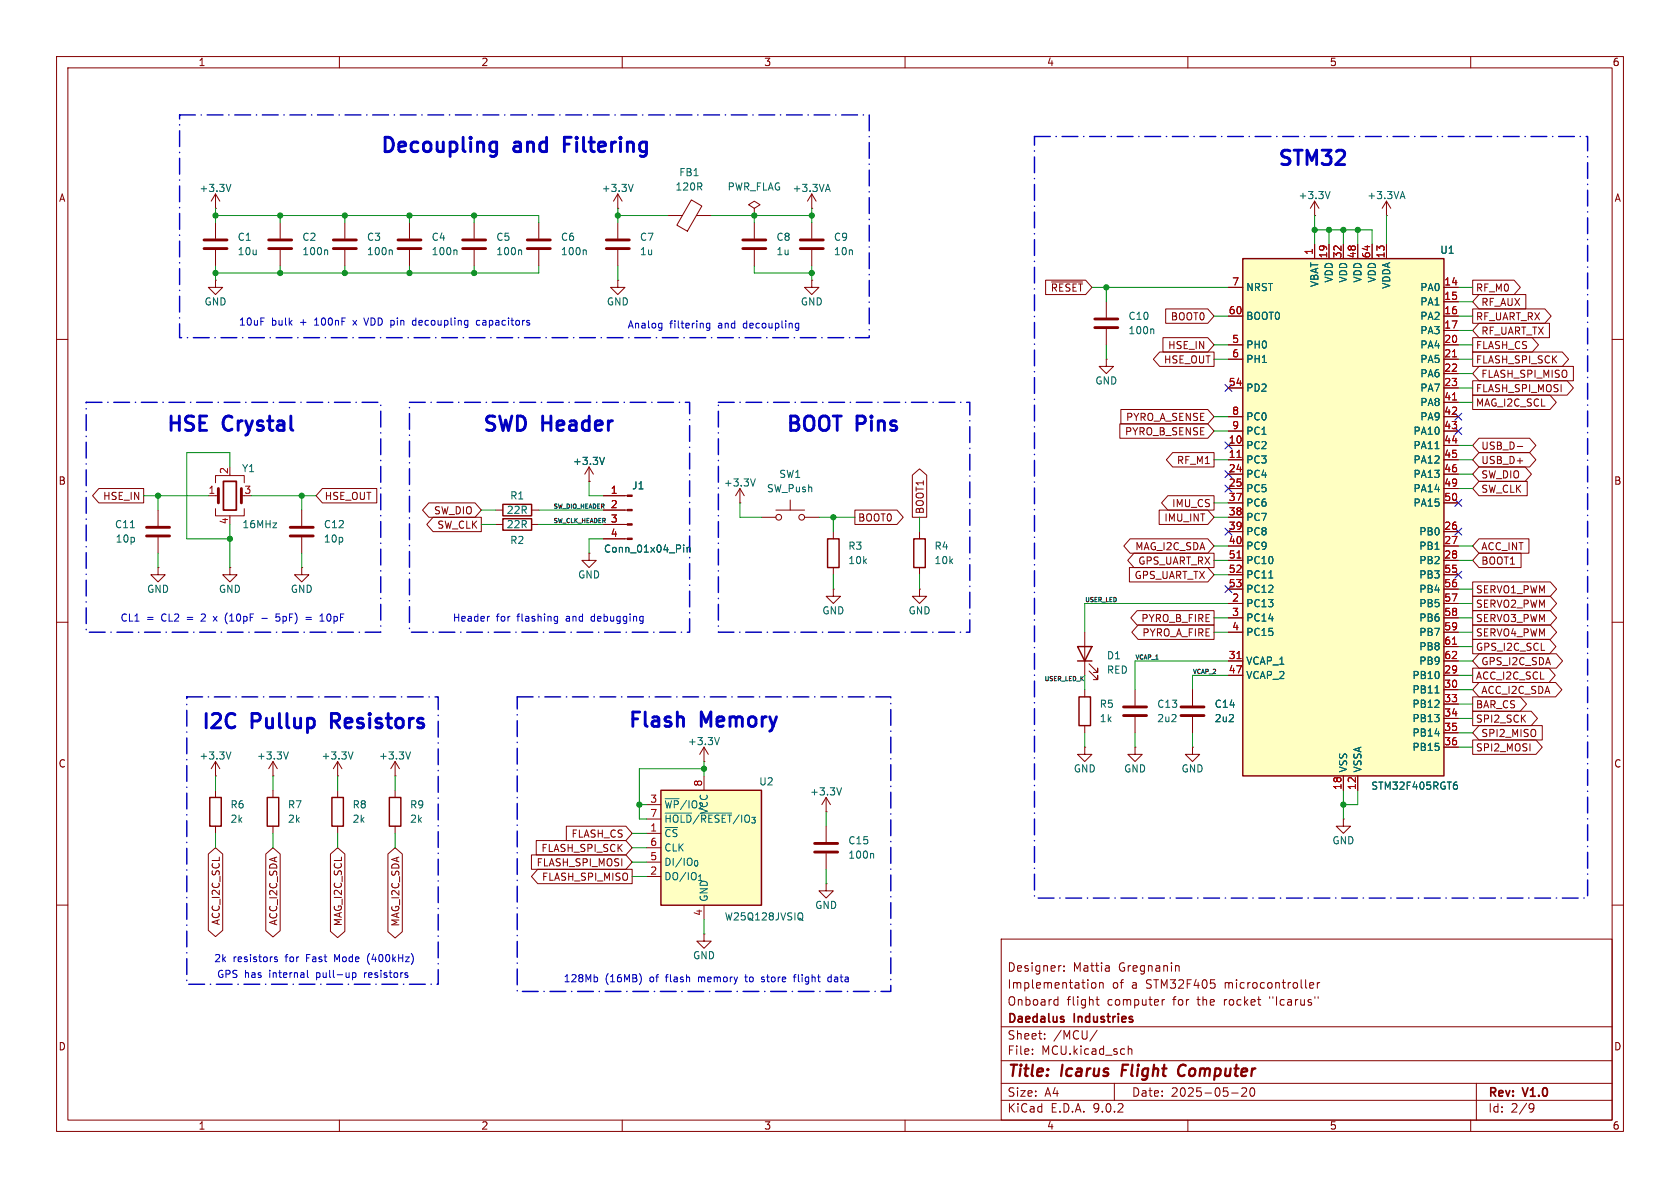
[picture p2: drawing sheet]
<svg xmlns="http://www.w3.org/2000/svg" width="297mm" height="210mm" viewBox="0 0 297 210" stroke-linecap="round" stroke-linejoin="round" font-family="sans-serif">
<g fill="none" stroke="#840000" stroke-width=".18">
<path d="M10 10h277v190h-277zM12 12h273v186h-273zM60 10v2M110 10v2M160 10v2M210 10v2M260 10v2M38.1 36.8h.1M38.1 34.3l-.8 1.3M38.1 34.3l.8 1.3M38.1 34.3v2.5M38.1 39.4v2.8"/>
<path d="M49.5 39.4v2.8M72.4 39.4v2.8M133.3 39.4v2.8M143.5 36.8h.1M143.5 34.3l-.8 1.3M143.5 34.3l.8 1.3M143.5 34.3v2.5M38.1 44.2v2.8M49.5 44.2v2.8M72.4 44.2v2.8M109.2 49.5v1.3h1.3l-1.3 1.3-1.3-1.3h1.3M109.2 49.5h.1"/>
<path d="M133.3 44.2v2.8M143.5 49.5v1.3h1.3l-1.3 1.3-1.3-1.3h1.3M143.5 49.5h.1M195.6 53.3v2.8M195.6 58.2v2.8M10 60h2M195.6 63.5v1.3h1.2l-1.2 1.2-1.3-1.2h1.3M195.6 63.5h.1M285 60h2M27.9 90.2v2.8M27.9 95v2.8M36.8 87.6h1.8"/>
<path d="M38.1 85.3v-1.2h5.1v1.2M38.1 89.9v1.3h5.1v-1.3M40.6 91.2v.2M53.3 90.2v2.8M53.3 95v2.8M87.6 90.2h1.3M94 90.2h1.2M104.1 85.1h.1M104.1 97.8v1.3h1.3l-1.3 1.2-1.2-1.2h1.2M104.1 97.8h.1M104.1 82.6l-.7 1.2M104.1 82.6l.8 1.2"/>
<path d="M104.1 82.6v2.5M106.7 87.6h4.2M106.7 90.2h4.2M106.7 92.7h4.2M106.7 95.3h4.2M10 110h2M27.9 100.3v1.3h1.3l-1.3 1.3-1.2-1.3h1.2M27.9 100.3h.1M40.6 100.3v1.3h1.3l-1.3 1.3-1.2-1.3h1.2M40.6 100.3h.1M53.3 100.3v1.3h1.3l-1.3 1.3-1.2-1.3h1.2M53.3 100.3h.1"/>
<path d="M191.8 111.8v7.6M192.5 118.6l1.6 1.5v-.7v.7h-.8M192.5 117.3l1.6 1.6v-.8v.8h-.8M285 110h2M124.5 134.6h.1M124.5 132.1l-.8 1.3M124.5 132.1l.7 1.3M124.5 132.1v2.5M191.8 132.1v1.3h1.2l-1.2 1.2-1.3-1.2h1.3M191.8 132.1h.1M191.8 121.9v1.3M191.8 128.3v1.2"/>
<path d="M200.7 121.9v2.8M200.7 126.7v2.8M210.8 132.1v1.3h1.3l-1.3 1.2-1.3-1.2h1.3M210.8 132.1h.1M210.8 121.9v2.8M210.8 126.7v2.8M237.5 144.8v1.3h1.3l-1.3 1.2-1.3-1.2h1.3M237.5 144.8h.1M10 160h2M177 166h108v32h-108zM186.6 176.7l.4 .1M187 176.2v1.5"/>
<path d="M187 177.6l-.4 .1M187.5 170.7h.1M188.1 171.6v.1M188.1 170.8v.1M193.1 173.8l.4-.1 .2 .3v.4l-.2 .3-.4-.1-.1-.2v-.4zM193.7 176.7h.6M194 176.2v1.3l.3 .2M194.4 173.8l.2-.1 .4 .1v.9M194.4 173.7v1M195.9 170.7l.2 .2v.8M196.1 171.6l-.1 .1M196.1 171.1h-.1"/>
<path d="M205.5 176.7v1M205.9 176.7l-.3 .1-.1 .2M208 170.7h.2l.3 .2v.8M231.5 174.2l.7-.1v-.3l-.5-.1-.2 .2 .1 .7h.6M232.9 173.7v1M233 176.2v.3M233.3 173.7l-.3 .1-.1 .2M285 160h2M60 198v2M110 198v2M160 198v2M177 194.5h108"/>
<path d="M177 191.5h108M177 187.5h108M177 181.5h108M182.5 186.3v.1M182.5 185.5v.1M184.7 183.6v.1M184.7 182.8v.1M194 182.1l-1.3 2M197 191.5v3M199.5 184.9v1.5M199.5 185.5l.2-.1 .3 .1 .1 .9M210 198v2"/>
<path d="M217.7 193.2h1.2M220.3 192.4v.5l-.8 .9h.9M221.1 192.4a.81 .81 0 0 0 .4 1.4l.2-.1 .1-.5-.1-.8M260 198v2M261 191.5v6.5M270.6 195.1l.5 .1a.99 .99 0 0 1-.4 1.4h-.2M271.2 195.7l-.3 .3h-.3"/>
</g>
<path d="M198.5 188.2l-.2 2M209.3 188.2a1.13 1.13 0 0 0-1 .7 1.13 1.13 0 0 0 .3 1.2l.2 .1 .5-.1" fill="none" stroke="#840000" stroke-width=".4"/>
<path d="M39.5 85.1h2.3v5.1h-2.3zM187.9 179.7l.2 .1M187.9 180.2l.2 .2-.2 .3" fill="none" stroke="#840000" stroke-width=".3"/>
<path d="M88.9 89.2h5.1v2h-5.1zM190.5 114.3h2.5l-1.2 2.5zM190.5 116.8h2.5M190.8 123.2h2v5.1h-2z" fill="none" stroke="#840000" stroke-width=".25"/>
<g fill="none" stroke="#006464" stroke-width=".18">
<path d="M40.8 32.6l-.4 1.3M146 33.5h.7M146.4 32.6l.4 1.3M57.7 44.2l.2 .2v.6M80.6 44.2l.2 .2v.6M203.8 58.2l.2 .1v.7M23.1 93.3h.7M106.9 80.8l-.5 1.3M120.9 96.3v.2M120.9 96.8v.8M121.5 96.8v.8M121.5 96.9l.2-.1h.3v.8"/>
<path d="M127.2 130.4l-.4 1.2"/>
</g>
<g fill="none" stroke="#840000" stroke-width=".51">
<path d="M36.1 42.4h4M36.1 43.9h4M47.5 42.4h4.1M47.5 43.9h4.1M70.4 42.4h4M70.4 43.9h4M131.3 42.4h4.1M131.3 43.9h4.1M193.5 56.4h4.1M193.5 57.9h4.1M25.9 93.2h4.1M25.9 94.7h4.1"/>
<path d="M38.6 86.4v2.5M42.7 86.4v2.5M51.3 93.2h4.1M51.3 94.7h4.1M198.6 125h4.1M198.6 126.5h4.1M208.8 125h4.1M208.8 126.5h4.1"/>
</g>
<g fill="#840000" stroke="#840000" stroke-width=".18">
<path d="M110.9 87.5h.9v.3h-.9z"/>
<path d="M110.9 90h.9v.3h-.9z"/>
<path d="M110.9 92.6h.9v.2h-.9z"/>
<path d="M110.9 95.1h.9v.3h-.9z"/>
</g>
<path d="M116.8 139.7h17.8v20.3h-17.8z" fill="#ffffc2"/>
<path d="M88.9 91.7h5.1v2h-5.1zM146.3 95.3h2v5h-2zM161.5 95.3h2.1v5h-2.1zM116.8 139.7h17.8v20.3h-17.8zM37.1 141h2v5.1h-2zM47.2 141h2.1v5.1h-2.1zM58.7 141h2v5.1h-2zM68.8 141h2.1v5.1h-2.1z" fill="none" stroke="#840000" stroke-width=".25"/>
<g fill="none" stroke="#840000" stroke-width=".18">
<path d="M61 39.4v2.8M83.8 39.4v2.8M95.2 39.4v2.8M109.2 36.8h.1M109.2 34.3v2.5M109.2 39.4v2.8M109.2 34.3l-.7 1.3M109.2 34.3l.8 1.3M118.1 38.1h2.5M122.2 35.3l1.9 1.1-2.6 4.5-1.8-1.1zM123.1 38.1h2.6M133.3 36.8l1.1-.6-1.1-.6-1 .6 1 .6v1.3"/>
<path d="M133.3 38.1h.1M143.5 39.4v2.8M245.1 38.1h.1M245.1 35.6l-.8 1.2M245.1 35.6l.8 1.2M245.1 35.6v2.5M38.1 49.5v1.3h1.3l-1.3 1.3-1.3-1.3h1.3M38.1 49.5h.1M61 44.2v2.8M83.8 44.2v2.8M95.2 44.2v2.8M109.2 44.2v2.8"/>
<path d="M143.5 44.2v2.8M87.6 92.7h1.3M94 92.7h1.2M130.8 88.9h.1M130.8 86.4l-.8 1.2M130.8 86.4l.8 1.2M130.8 86.4v2.5M134.6 91.4h2.6M137.2 90.2h5M139.7 88.4v1.8M142.2 91.4h2.6M147.3 94v1.3"/>
<path d="M162.6 94v1.3M147.3 104.1v1.3h1.3l-1.3 1.3-1.3-1.3h1.3M147.3 104.1h.1M147.3 100.3v1.3M162.6 104.1v1.3h1.2l-1.2 1.3-1.3-1.3h1.3M162.6 104.1h.1M162.6 100.3v1.3M38.1 137.2h.1M38.1 134.6v2.6M38.1 139.7v1.3M38.1 134.6l-.8 1.3M38.1 134.6l.8 1.3"/>
<path d="M48.3 137.2h.1M48.3 134.6v2.6M48.3 139.7v1.3M48.3 134.6l-.8 1.3M48.3 134.6l.7 1.3M59.7 137.2h.1M59.7 134.6v2.6M59.7 139.7v1.3M59.7 134.6l-.8 1.3M59.7 134.6l.8 1.3M69.8 137.2h.1M69.8 134.6v2.6"/>
<path d="M69.8 139.7v1.3M69.8 134.6l-.7 1.3M69.8 134.6l.8 1.3M124.5 137.2v2.5M200.7 132.1v1.3h1.2l-1.2 1.2-1.3-1.2h1.3M200.7 132.1h.1M38.1 146.1v1.2M48.3 146.1v1.2M59.7 146.1v1.2M69.8 146.1v1.2M114.3 142.2h2.5M114.3 144.8h2.5"/>
<path d="M114.3 147.3h2.5M114.3 149.9h2.5M114.3 152.4h2.5M114.3 154.9h2.5M146 156.2v1.3h1.3l-1.3 1.3-1.2-1.3h1.2M146 156.2h.1M146 143.5h.1M146 141v2.5M146 146.1v2.7M146 150.9v2.8M146 141l-.7 1.2M146 141l.8 1.2"/>
<path d="M124.5 165.1v1.3h1.2l-1.2 1.2-1.3-1.2h1.3M124.5 165.1h.1M124.5 160v2.6"/>
<circle cx="137.7" cy="91.4" r=".51"/>
<circle cx="141.7" cy="91.4" r=".51"/>
</g>
<g fill="none" stroke="#006464" stroke-width=".18">
<path d="M111.9 32.6l-.4 1.3M247.6 34.8h.7M248 33.9l.4 1.2M69.2 44.2l.2 .2v.6M92 44.2l.2 .2v.6M103.5 44.2l.1 .2v.6M133.5 84.7l-.4 1.2M40.8 132.9l-.4 1.3M51 132.9l-.4 1.3M62.4 132.9l-.4 1.3M72.6 132.9l-.5 1.3M148.8 139.3l-.5 1.2"/>
<path d="M117.6 143.7h4.7M123.9 143.7h5.5M154.3 150.9l.1 .1v.7M141.6 162.4l.4 .4M141.6 161.4h.1a.81 .81 0 0 1-.1 1.2"/>
</g>
<path d="M58.9 42.4h4.1M58.9 43.9h4.1M81.8 42.4h4.1M81.8 43.9h4.1M93.2 42.4h4.1M93.2 43.9h4.1M107.2 42.4h4.1M107.2 43.9h4.1M141.5 42.4h4M141.5 43.9h4M144 149.1h4.1M144 150.6h4.1" fill="none" stroke="#840000" stroke-width=".51"/>
<path d="M219.7 45.7h35.6v91.5h-35.6z" fill="#ffffc2"/>
<path d="M219.7 45.7h35.6v91.5h-35.6z" fill="none" stroke="#840000" stroke-width=".25"/>
<g fill="none" stroke="#840000" stroke-width=".18">
<path d="M232.4 38.1h.1M232.4 35.6v2.5M232.4 35.6l-.8 1.2M232.4 35.6l.8 1.2M184.8 49.5h7.1l1.1 1.3-1.1 1.3h-7.1zM185.9 49.8h5.5M205.6 59.7h7.9l1.1 1.3-1.1 1.2h-7.9zM206.1 54.6h7.4l1.1 1.3-1.1 1.3h-7.4zM217.2 50.8h2.5M217.2 55.9h2.5M232.4 43.2v2.5M234.9 43.2v2.5"/>
<path d="M237.5 43.2v2.5M240 43.2v2.5M242.6 43.2v2.5M245.1 43.2v2.5M255.3 50.8h2.5M255.3 55.9h2.5M255.3 53.3h2.5M255.3 58.4h2.5M260.3 59.7h10.6l1.1 1.3-1.1 1.2h-10.6zM260.3 54.6h12.8l1.1 1.3-1.1 1.3h-12.8zM260.3 49.5h7.4l1.1 1.3-1.1 1.3h-7.4zM261.5 52.1h8.3v2.5h-8.3l-1.2-1.3z"/>
<path d="M261.5 57.1h12.4v2.6h-12.4l-1.2-1.3zM198 74.9h15.5l1.1 1.3-1.1 1.3h-15.5zM198.2 72.4h15.3l1.1 1.3-1.1 1.2h-15.3zM205 62.2h9.6v2.6h-9.6l-1.1-1.3zM217.2 61h2.5M217.2 63.5h2.5M217.2 68.6h2.5M217.2 73.7h2.5M217.2 76.2h2.5M217.2 78.7h2.5M255.3 61h2.5M255.3 63.5h2.5"/>
<path d="M255.3 68.6h2.5M255.3 73.7h2.5M255.3 76.2h2.5M255.3 78.7h2.5M255.3 66h2.5M255.3 71.1h2.5M260.3 69.8h13.7l1.1 1.3-1.1 1.3h-13.7zM260.3 67.3h16.7l1.2 1.3-1.2 1.3h-16.7zM260.3 62.2h15.9l1.1 1.3-1.1 1.3h-15.9zM261.5 77.5h8.9l1.1 1.2-1.1 1.3h-8.9l-1.2-1.3zM261.5 64.8h16.7v2.5h-16.7l-1.2-1.3zM268.2 78.9h1"/>
<path d="M17.5 86.4h7.9v2.5h-7.9l-1.1-1.3zM57 86.4h9.6v2.5h-9.6l-1.1-1.3zM75.8 88.9h8.2l1.1 1.3-1.1 1.2h-8.2l-1.1-1.2zM76.6 91.4h8.5v2.6h-8.5l-1.2-1.3zM104.1 85.1h.1M106.7 87.6h3.8M106.7 90.2h3.8M106.7 92.7h3.8M106.7 95.3h3.8M151.1 90.2h7.5l1.1 1.2-1.1 1.3h-7.5zM161.3 84l1.3-1.1 1.2 1.1v7.4h-2.5zM199.8 95.2h13.7l1.1 1.3-1.1 1.3h-13.7l-1.1-1.3z"/>
<path d="M200.5 97.8h14.1v2.5h-14.1l-1.1-1.2zM204.9 90.2h8.6l1.1 1.2-1.1 1.3h-8.6zM206.5 87.6h8.1v2.6h-8.1l-1.1-1.3zM207.3 80h7.3v2.6h-7.3l-1.1-1.3zM217.2 81.3h2.5M217.2 83.8h2.5M217.2 86.4h2.5M217.2 88.9h2.5M217.2 91.4h2.5M217.2 94h2.5M217.2 96.5h2.5M217.2 99.1h2.5"/>
<path d="M255.3 81.3h2.5M255.3 83.8h2.5M255.3 86.4h2.5M255.3 88.9h2.5M255.3 94h2.5M255.3 96.5h2.5M255.3 99.1h2.5M261.5 95.2h8.8v2.6h-8.8l-1.2-1.3zM261.5 80h8.9l1.1 1.3-1.1 1.3h-8.9l-1.2-1.3zM261.5 85.1h8.5v2.5h-8.5l-1.2-1.2zM261.5 82.5h8.1l1.1 1.3-1.1 1.3h-8.1l-1.2-1.3zM261.5 97.8h7.4v2.5h-7.4l-1.2-1.2z"/>
<path d="M199.7 100.3h13.8l1.1 1.3-1.1 1.3h-13.8zM201 107.9h13.6v2.6h-13.6l-1.1-1.3zM201.2 110.5h13.4v2.5h-13.4l-1.1-1.2zM217.2 101.6h2.5M217.2 104.1h2.5M217.2 106.7h2.5M217.2 109.2h2.5M217.2 111.8h2.5M217.2 116.8h2.5M217.2 119.4h2.5M255.3 101.6h2.5M255.3 104.1h2.5"/>
<path d="M255.3 106.7h2.5M255.3 109.2h2.5M255.3 111.8h2.5M255.3 116.8h2.5M255.3 119.4h2.5M255.3 114.3h2.5M260.3 113h13.7l1.1 1.3-1.1 1.3h-13.7zM260.3 118.1h13.5l1.2 1.3-1.2 1.3h-13.5zM260.3 102.9h13.8l1.1 1.2-1.1 1.3h-13.8zM260.3 110.5h13.8l1.1 1.3-1.1 1.2h-13.8zM260.3 107.9h13.8l1.1 1.3-1.1 1.3h-13.8zM260.3 105.4h13.8l1.1 1.3-1.1 1.3h-13.8z"/>
<path d="M261.5 115.6h13.6l1.1 1.2-1.1 1.3h-13.6l-1.2-1.3zM210.8 121.9v2.8M210.8 126.7v2.8M237.5 137.2v2.5M240 137.2v2.5M255.3 121.9h2.5M255.3 124.5h2.5M255.3 127h2.5M255.3 129.5h2.5M255.3 132.1h2.5M260.3 123.2h8.5l1.1 1.3-1.1 1.2h-8.5zM260.3 125.7h10.4l1.1 1.3-1.1 1.3h-10.4z"/>
<path d="M260.3 130.8h11.2l1.2 1.3-1.2 1.3h-11.2zM261.5 120.6h13.5l1.1 1.3-1.1 1.3h-13.5l-1.2-1.3zM261.5 128.3h11.2v2.5h-11.2l-1.2-1.3zM36.8 151l1.3-1.1 1.3 1.1v13.5l-1.3 1.1-1.3-1.1zM47 151l1.3-1.1 1.2 1.1v13.5l-1.2 1.1-1.3-1.1zM58.4 151l1.3-1.1 1.3 1.1v13.6l-1.3 1.2-1.3-1.2zM68.6 151l1.2-1.1 1.3 1.1v13.7l-1.3 1.1-1.2-1.1zM94 151.1h16.6l1.2 1.3-1.2 1.3h-16.6zM94.8 148.6h15.8l1.2 1.3-1.2 1.2h-15.8zM95.1 153.7h16.7v2.5h-16.7l-1.1-1.3zM100.1 146h10.5l1.2 1.3-1.2 1.3h-10.5z"/>
</g>
<path d="M256.8 63.1h.7M256.8 70.7h.7M218.7 80.9h.7M218.7 98.6h.7M218.7 116.4h.7M256.8 113.9h.7" fill="none" stroke="#a90000" stroke-width=".18"/>
<path d="M235.1 33.9l-.4 1.2M253.7 79.3h.7M106.9 80.8l-.5 1.3M120.9 96.3v.2M120.9 96.8v.8M121.5 96.8v.8M121.5 96.9l.2-.1h.3v.8M224.3 102.2h.7M253.7 122.5h.7M257.2 138.7h.2l.3 .3-.1 .4-.4 .1M257.3 138.2h.2" fill="none" stroke="#006464" stroke-width=".18"/>
<g fill="none" stroke="#009600" stroke-width=".18">
<path d="M38.1 36.8v2.6M38.1 38.1h57.1v1.3M49.5 38.1v1.3M61 38.1v1.3M72.4 38.1v1.3M83.8 38.1v1.3M109.2 38.1h8.9M109.2 36.8v2.6M125.7 38.1h17.8M133.3 38.1v1.3M143.5 36.8v2.6M232.4 38.1v5.1"/>
<path d="M245.1 38.1v5.1M38.1 47v2.5M49.5 47v1.3M61 47v1.3M72.4 47v1.3M83.8 47v1.3M95.2 47v1.3h-57.1M109.2 47v2.5M133.3 47v1.3h10.2M143.5 47v2.5M193 50.8h24.2M195.6 50.8v2.5"/>
<path d="M214.6 55.9h2.6M232.4 40.6h10.2v2.6M234.9 40.6v2.6M237.5 40.6v2.6M240 40.6v2.6M257.8 58.4h2.5M257.8 50.8h2.5M257.8 53.3h2.5M257.8 55.9h2.5M195.6 61v2.5M214.6 61h2.6M214.6 63.5h2.6"/>
<path d="M214.6 73.7h2.6M214.6 76.2h2.6M257.8 66h2.5M257.8 68.6h2.5M257.8 71.1h2.5M257.8 61h2.5M257.8 63.5h2.5M257.8 78.7h2.5M25.4 87.6h11.4M27.9 87.6v2.6M27.9 97.8v2.5M40.6 82.6v-2.6h-7.6v15.3h7.6"/>
<path d="M40.6 92.7v7.6M44.4 87.6h11.5M53.3 87.6v2.6M53.3 97.8v2.5M85.1 92.7h2.5M85.1 90.2h2.5M95.2 92.7h11.5M95.2 90.2h11.5M104.1 85.1v2.5h2.6M106.7 95.3h-2.6v2.5M130.8 88.9v2.5h3.8M144.8 91.4h6.3"/>
<path d="M147.3 91.4v2.6M162.6 91.4v2.6M214.6 91.4h2.6M214.6 96.5h2.6M214.6 99.1h2.6M214.6 81.3h2.6M214.6 88.9h2.6M257.8 96.5h2.5M257.8 86.4h2.5M257.8 99.1h2.5M257.8 83.8h2.5M257.8 81.3h2.5"/>
<path d="M147.3 101.6v2.5M162.6 101.6v2.5M191.8 119.4v2.5M214.6 111.8h2.6M214.6 109.2h2.6M214.6 101.6h2.6M217.2 106.7h-25.4v5.1M217.2 116.8h-16.5v5.1M217.2 119.4h-6.4v2.5M257.8 116.8h2.5M257.8 106.7h2.5M257.8 119.4h2.5"/>
<path d="M257.8 104.1h2.5M257.8 111.8h2.5M257.8 114.3h2.5M257.8 109.2h2.5M38.1 137.2v2.5M48.3 137.2v2.5M59.7 137.2v2.5M69.8 137.2v2.5M124.5 134.6v2.6M124.5 135.9h-11.5v8.9h1.3M191.8 129.5v2.6M200.7 129.5v2.6"/>
<path d="M210.8 129.5v2.6M237.5 139.7v5.1M240 139.7v2.5h-2.5M257.8 124.5h2.5M257.8 121.9h2.5M257.8 127h2.5M257.8 129.5h2.5M257.8 132.1h2.5M38.1 147.3v2.6M48.3 147.3v2.6M59.7 147.3v2.6M69.8 147.3v2.6"/>
<path d="M111.8 147.3h2.5M111.8 152.4h2.5M111.8 154.9h2.5M111.8 149.9h2.5M113 142.2h1.3M146 143.5v2.6M146 153.7v2.5M124.5 162.6v2.5"/>
</g>
<g fill="none" stroke="#000084" stroke-width=".18">
<path d="M216.6 68l1.2 1.2M216.6 78.1l1.2 1.2M217.8 68l-1.2 1.2M217.8 78.1l-1.2 1.2M257.2 75.6l1.2 1.2M257.2 73.1l1.2 1.2M258.4 75.6l-1.2 1.2M258.4 73.1l-1.2 1.2M216.6 83.2l1.2 1.2M216.6 93.4l1.2 1.2M216.6 85.8l1.2 1.2M217.8 83.2l-1.2 1.2"/>
<path d="M217.8 93.4l-1.2 1.2M217.8 85.8l-1.2 1.2M257.2 93.4l1.2 1.2M257.2 88.3l1.2 1.2M258.4 93.4l-1.2 1.2M258.4 88.3l-1.2 1.2M216.6 103.5l1.2 1.2M217.8 103.5l-1.2 1.2M257.2 101l1.2 1.2M258.4 101l-1.2 1.2"/>
</g>
<path d="M87.1 25.1l.7 .1M87.8 25.1v2.1a.69 .69 0 0 1-.8 .5M87.8 26.7l-.7 .1" fill="none" stroke="#0000c2" stroke-width=".51"/>
<g fill="none" stroke="#0000c2" stroke-width=".18">
<path d="M64.3 56.2l.4 1.3M73.5 56.7l-.3-.1-.3 .3 .1 .5h.5M84.8 56.7l-.3-.1-.3 .3 .1 .5h.5M116.7 57.1l.3 .1M117 57.1v1.1l-.2 .2M117 57.9l-.3 .1M125.5 57.2l-.4-.1-.2 .3 .1 .5h.5M125.5 57.1v1.1l-.3 .2h-.3M140.7 57.9h.5M140.7 57.2h.5M141.2 57.1v1.1l-.2 .2h-.3M37.7 109l.7 .8"/>
<path d="M38.4 109l-.7 .8M39.9 109.7l.3 .6M40.2 108.4l-.3 .5M46.3 109.3h1M49.4 108.5h-.6v.6l.5-.1 .2 .3M49.5 109.6l-.2 .2-.5-.1M54.1 109.1h1M54.1 109.5h1M56.6 109.8h.7M56.7 108.8l.2-.3v1.3M57.8 108.8v.8M86.5 109h-.2"/>
<path d="M98.1 109h.5M98.1 109.7h.5M98.6 109v1l-.2 .2h-.3M49 169.2h-.3l-.2 .1 .1 .2 .4 .1v.3h-.5M54.3 171.5v1.1l.2 .2M62.3 171.9v1.3M62.3 172l.4-.1 .2 .3-.1 .5h-.5M65.1 168.9l-.1 .5 .1 .7M72.1 172.4v.3M105.4 172.7l.2 .3v.3l-.2 .3M113.2 172.3l.2 .7-.2 .8M131.7 172.7h.4"/>
<path d="M131.8 172.3l.1 1.2M134.6 173.5l.4 .1M135 172.7l-.4 .2 .1 .2h.3M140.2 172.7h.5M140.7 172.3l-.3 .2v1.1M147 172.8l-.4-.1-.3 .3 .2 .5h.5M147 172.3v1.3"/>
</g>
<path d="M31.7 20.3h122v39.4h-122zM182.9 24.1h97.8v134.7h-97.8zM15.2 71.1h52.1v40.7h-52.1zM72.4 71.1h49.5v40.7h-49.5zM127 71.1h44.4v40.7h-44.4zM33 123.2h44.5v50.8h-44.5zM91.4 123.2h66.1v52.1h-66.1z" fill="none" stroke="#0000c2" stroke-width=".25" stroke-dasharray="2.8 1 .1 1"/>
<g fill="#009600" stroke="#009600" stroke-width=".18">
<circle cx="83.8" cy="38.1" r=".46"/>
<circle cx="133.3" cy="38.1" r=".46"/>
<circle cx="109.2" cy="38.1" r=".46"/>
<circle cx="143.5" cy="48.3" r=".46"/>
<circle cx="83.8" cy="48.3" r=".46"/>
<circle cx="143.5" cy="38.1" r=".46"/>
<circle cx="72.4" cy="38.1" r=".46"/>
<circle cx="72.4" cy="48.3" r=".46"/>
<circle cx="40.6" cy="95.3" r=".46"/>
<circle cx="27.9" cy="87.6" r=".46"/>
<circle cx="61" cy="38.1" r=".46"/>
<circle cx="53.3" cy="87.6" r=".46"/>
<circle cx="113" cy="142.2" r=".46"/>
<circle cx="124.5" cy="135.9" r=".46"/>
<circle cx="49.5" cy="38.1" r=".46"/>
<circle cx="38.1" cy="48.3" r=".46"/>
<circle cx="61" cy="48.3" r=".46"/>
<circle cx="49.5" cy="48.3" r=".46"/>
<circle cx="38.1" cy="38.1" r=".46"/>
<circle cx="147.3" cy="91.4" r=".46"/>
<circle cx="237.5" cy="40.6" r=".46"/>
<circle cx="240" cy="40.6" r=".46"/>
<circle cx="237.5" cy="142.2" r=".46"/>
<circle cx="195.6" cy="50.8" r=".46"/>
<circle cx="232.4" cy="40.6" r=".46"/>
<circle cx="234.9" cy="40.6" r=".46"/>
</g>
<g font-size="3.5" fill="#0000c2">
<text x="67" y="27.7">Decoupling</text>
<text x="90.8" y="27.7">and</text>
<text x="100.7" y="27.7">Filtering</text>
<text x="225.6" y="30">STM32</text>
<text x="29.1" y="77">HSE</text>
<text x="39.5" y="77">Crystal</text>
<text x="85" y="77">SWD</text>
<text x="95.8" y="77">Header</text>
<text x="138.7" y="77">BOOT</text>
<text x="151.4" y="77">Pins</text>
<text x="35.3" y="129.5">I2C</text>
<text x="44.5" y="129.5">Pullup</text>
<text x="59.5" y="129.5">Resistors</text>
<text x="110.8" y="129.3">Flash</text>
<text x="123.9" y="129.3">Memory</text>
</g>
<g font-size="2.8" fill="#840000">
<text x="178" y="190.9">Title:</text>
<text x="187.7" y="190.9">Icarus</text>
<text x="199.1" y="190.9">Flight</text>
<text x="209.9" y="190.9">Computer</text>
</g>
<g font-size="2.1" fill="#840000">
<text x="178" y="172">Designer:</text>
<text x="189.7" y="172">Mattia</text>
<text x="197.8" y="172">Gregnanin</text>
<text x="178" y="178">Onboard</text>
<text x="178" y="175">Implementation</text>
<text x="188.6" y="178">flight</text>
<text x="195.8" y="178">computer</text>
<text x="196.6" y="175">of</text>
<text x="200.1" y="175">a</text>
<text x="202.8" y="175">STM32F405</text>
<text x="207.5" y="178">for</text>
<text x="212" y="178">the</text>
<text x="216.8" y="175">microcontroller</text>
<text x="216.8" y="178">rocket</text>
<text x="225" y="178">&quot;Icarus&quot;</text>
<text x="178" y="184">Sheet:</text>
<text x="178" y="181.2">Daedalus</text>
<text x="186.2" y="184">/MCU/</text>
<text x="190" y="181.2">Industries</text>
<text x="178" y="186.7">File:</text>
<text x="184.1" y="186.7">MCU.kicad_sch</text>
<text x="178" y="196.9">KiCad</text>
<text x="178" y="194.1">Size:</text>
<text x="184.7" y="194.1">A4</text>
<text x="185.7" y="196.9">E.D.A.</text>
<text x="193.3" y="196.9">9.0.2</text>
<text x="200" y="194.1">Date:</text>
<text x="207" y="194.1">2025-05-20</text>
<text x="263" y="194.3">Rev:</text>
<text x="263" y="196.9">Id:</text>
<text x="267.1" y="196.9">2/9</text>
<text x="269.4" y="194.3">V1.0</text>
</g>
<g font-size="1.8" fill="#840000">
<text x="35" y="11.9">1</text>
<text x="85" y="11.9">2</text>
<text x="135" y="11.9">3</text>
<text x="185" y="11.9">4</text>
<text x="235" y="11.9">5</text>
<text x="285" y="11.9">6</text>
<text x="10.3" y="35.9">A</text>
<text x="285.3" y="35.9">A</text>
<text x="185.7" y="51.8">~{RESET}</text>
<text x="260.8" y="51.8">RF_M0</text>
<text x="206.9" y="56.8">BOOT0</text>
<text x="260.8" y="56.8">RF_UART_RX</text>
<text x="261.8" y="54.3">RF_AUX</text>
<text x="261.8" y="59.4">RF_UART_TX</text>
<text x="205.7" y="64.5">HSE_OUT</text>
<text x="206.4" y="61.9">HSE_IN</text>
<text x="260.8" y="61.9">FLASH_CS</text>
<text x="260.8" y="64.5">FLASH_SPI_SCK</text>
<text x="260.8" y="69.5">FLASH_SPI_MOSI</text>
<text x="261.8" y="67">FLASH_SPI_MISO</text>
<text x="198.8" y="77.2">PYRO_B_SENSE</text>
<text x="199" y="74.6">PYRO_A_SENSE</text>
<text x="260.8" y="72.1">MAG_I2C_SCL</text>
<text x="208" y="82.2">RF_M1</text>
<text x="261.8" y="82.2">USB_D+</text>
<text x="261.8" y="79.7">USB_D-</text>
<text x="10.3" y="85.9">B</text>
<text x="18.1" y="88.6">HSE_IN</text>
<text x="57.3" y="88.6">HSE_OUT</text>
<text x="207.1" y="89.9">IMU_CS</text>
<text x="261.8" y="87.3">SW_CLK</text>
<text x="261.8" y="84.8">SW_DIO</text>
<text x="285.3" y="85.9">B</text>
<text x="76.6" y="91.1">SW_DIO</text>
<text x="77.2" y="93.7">SW_CLK</text>
<text x="151.6" y="92.4">BOOT0</text>
<text x="163.5" y="91" transform="rotate(-90 163.5 91)">BOOT1</text>
<text x="205.7" y="92.4">IMU_INT</text>
<text x="200.6" y="97.5">MAG_I2C_SDA</text>
<text x="201.1" y="100">GPS_UART_RX</text>
<text x="261.8" y="97.5">ACC_INT</text>
<text x="261.8" y="100">BOOT1</text>
<text x="200.5" y="102.6">GPS_UART_TX</text>
<text x="260.8" y="105.1">SERVO1_PWM</text>
<text x="260.8" y="107.6">SERVO2_PWM</text>
<text x="201.7" y="110.2">PYRO_B_FIRE</text>
<text x="201.9" y="112.7">PYRO_A_FIRE</text>
<text x="260.8" y="112.7">SERVO4_PWM</text>
<text x="260.8" y="110.2">SERVO3_PWM</text>
<text x="260.8" y="115.3">GPS_I2C_SCL</text>
<text x="261.8" y="117.8">GPS_I2C_SDA</text>
<text x="260.8" y="125.4">BAR_CS</text>
<text x="260.8" y="120.3">ACC_I2C_SCL</text>
<text x="261.8" y="122.9">ACC_I2C_SDA</text>
<text x="260.8" y="128">SPI2_SCK</text>
<text x="261.8" y="130.5">SPI2_MISO</text>
<text x="10.3" y="135.9">C</text>
<text x="260.8" y="133">SPI2_MOSI</text>
<text x="285.3" y="135.9">C</text>
<text x="100.9" y="148.3">FLASH_CS</text>
<text x="94.8" y="153.4">FLASH_SPI_MOSI</text>
<text x="95.6" y="150.8">FLASH_SPI_SCK</text>
<text x="95.7" y="155.9">FLASH_SPI_MISO</text>
<text x="39.1" y="163.6" transform="rotate(-90 39.1 163.6)">ACC_I2C_SCL</text>
<text x="49.2" y="163.7" transform="rotate(-90 49.2 163.7)">ACC_I2C_SDA</text>
<text x="60.6" y="163.8" transform="rotate(-90 60.6 163.8)">MAG_I2C_SCL</text>
<text x="70.8" y="163.9" transform="rotate(-90 70.8 163.9)">MAG_I2C_SDA</text>
<text x="10.3" y="185.9">D</text>
<text x="285.3" y="185.9">D</text>
<text x="35" y="199.9">1</text>
<text x="85" y="199.9">2</text>
<text x="135" y="199.9">3</text>
<text x="185" y="199.9">4</text>
<text x="235" y="199.9">5</text>
<text x="285" y="199.9">6</text>
</g>
<g font-size="1.8" fill="#006464">
<text x="35.2" y="34.1">+3.3V</text>
<text x="106.3" y="34.1">+3.3V</text>
<text x="119.3" y="33.9">120R</text>
<text x="120" y="31.3">FB1</text>
<text x="128.5" y="33.9">PWR_FLAG</text>
<text x="140" y="34.1">+3.3VA</text>
<text x="229.5" y="35.4">+3.3V</text>
<text x="241.6" y="35.4">+3.3VA</text>
<text x="41.9" y="42.8">C1</text>
<text x="41.9" y="45.3">10u</text>
<text x="53.3" y="42.8">C2</text>
<text x="53.3" y="45.3">100n</text>
<text x="64.8" y="42.8">C3</text>
<text x="64.8" y="45.3">100n</text>
<text x="76.2" y="42.8">C4</text>
<text x="76.2" y="45.3">100n</text>
<text x="87.6" y="42.8">C5</text>
<text x="87.6" y="45.3">100n</text>
<text x="99.1" y="42.8">C6</text>
<text x="99.1" y="45.3">100n</text>
<text x="113" y="42.8">C7</text>
<text x="113" y="45.3">1u</text>
<text x="137.2" y="42.8">C8</text>
<text x="137.2" y="45.3">1u</text>
<text x="147.3" y="42.8">C9</text>
<text x="147.3" y="45.3">10n</text>
<text x="254.5" y="45.1">U1</text>
<text x="220.2" y="51.7">NRST</text>
<text x="233.3" y="50.8" transform="rotate(-90 233.3 50.8)">VBAT</text>
<text x="235.8" y="50.1" transform="rotate(-90 235.8 50.1)">VDD</text>
<text x="238.4" y="50.1" transform="rotate(-90 238.4 50.1)">VDD</text>
<text x="240.9" y="50.1" transform="rotate(-90 240.9 50.1)">VDD</text>
<text x="243.4" y="50.1" transform="rotate(-90 243.4 50.1)">VDD</text>
<text x="246" y="51.1" transform="rotate(-90 246 51.1)">VDDA</text>
<text x="251" y="51.7">PA0</text>
<text x="36.1" y="54.2">GND</text>
<text x="107.2" y="54.2">GND</text>
<text x="141.5" y="54.2">GND</text>
<text x="199.4" y="59.3">100n</text>
<text x="199.4" y="56.7">C10</text>
<text x="220.2" y="56.7">BOOT0</text>
<text x="251" y="54.2">PA1</text>
<text x="251" y="56.7">PA2</text>
<text x="251" y="59.3">PA3</text>
<text x="220.2" y="61.8">PH0</text>
<text x="220.2" y="64.4">PH1</text>
<text x="251" y="61.8">PA4</text>
<text x="251" y="64.4">PA5</text>
<text x="193.5" y="68.2">GND</text>
<text x="220.2" y="69.4">PD2</text>
<text x="251" y="66.9">PA6</text>
<text x="251" y="69.4">PA7</text>
<text x="251" y="72">PA8</text>
<text x="220.2" y="74.5">PC0</text>
<text x="220.2" y="77.1">PC1</text>
<text x="249.8" y="77.1">PA10</text>
<text x="251" y="74.5">PA9</text>
<text x="42.7" y="83.7">Y1</text>
<text x="101.2" y="82.4">+3.3V</text>
<text x="220.2" y="79.6">PC2</text>
<text x="220.2" y="82.1">PC3</text>
<text x="249.8" y="79.6">PA11</text>
<text x="249.8" y="82.1">PA12</text>
<text x="90.1" y="88.5">R1</text>
<text x="111.7" y="86.7">J1</text>
<text x="127.9" y="86.2">+3.3V</text>
<text x="135.5" y="87.2">SW_Push</text>
<text x="137.7" y="84.7">SW1</text>
<text x="220.2" y="84.7">PC4</text>
<text x="220.2" y="87.2">PC5</text>
<text x="220.2" y="89.8">PC6</text>
<text x="249.8" y="84.7">PA13</text>
<text x="249.8" y="87.2">PA14</text>
<text x="249.8" y="89.8">PA15</text>
<text x="20.2" y="93.6">C11</text>
<text x="42.8" y="93.6">16MHz</text>
<text x="57.2" y="93.6">C12</text>
<text x="89.5" y="91">22R</text>
<text x="89.5" y="93.6">22R</text>
<text x="220.2" y="92.3">PC7</text>
<text x="220.2" y="94.8">PC8</text>
<text x="250.8" y="94.8">PB0</text>
<text x="20.3" y="96.1">10p</text>
<text x="57.2" y="96.1">10p</text>
<text x="90.1" y="96.4">R2</text>
<text x="106.7" y="97.9">Conn_01x04_Pin</text>
<text x="149.9" y="97.4">R3</text>
<text x="149.9" y="99.9">10k</text>
<text x="165.1" y="97.4">R4</text>
<text x="165.1" y="99.9">10k</text>
<text x="220.2" y="97.4">PC9</text>
<text x="220.2" y="99.9">PC10</text>
<text x="250.8" y="97.4">PB1</text>
<text x="250.8" y="99.9">PB2</text>
<text x="25.9" y="105">GND</text>
<text x="38.6" y="105">GND</text>
<text x="51.3" y="105">GND</text>
<text x="102.1" y="102.5">GND</text>
<text x="220.2" y="102.5">PC11</text>
<text x="220.2" y="105">PC12</text>
<text x="220.2" y="107.5">PC13</text>
<text x="250.8" y="102.5">PB3</text>
<text x="250.8" y="105">PB4</text>
<text x="250.8" y="107.5">PB5</text>
<text x="145.3" y="108.8">GND</text>
<text x="160.5" y="108.8">GND</text>
<text x="220.2" y="110.1">PC14</text>
<text x="220.2" y="112.6">PC15</text>
<text x="250.8" y="110.1">PB6</text>
<text x="250.8" y="112.6">PB7</text>
<text x="195.6" y="116.8">D1</text>
<text x="195.6" y="119.3">RED</text>
<text x="220.2" y="117.7">VCAP_1</text>
<text x="250.8" y="115.2">PB8</text>
<text x="250.8" y="117.7">PB9</text>
<text x="194.3" y="125.3">R5</text>
<text x="204.5" y="125.3">C13</text>
<text x="214.6" y="125.3">C14</text>
<text x="220.2" y="120.2">VCAP_2</text>
<text x="249.6" y="120.2">PB10</text>
<text x="249.6" y="122.8">PB11</text>
<text x="249.6" y="125.3">PB12</text>
<text x="121.5" y="131.9">+3.3V</text>
<text x="194.3" y="127.9">1k</text>
<text x="204.5" y="127.9">2u2</text>
<text x="214.6" y="127.9">2u2</text>
<text x="249.6" y="127.9">PB13</text>
<text x="249.6" y="130.4">PB14</text>
<text x="35.2" y="134.5">+3.3V</text>
<text x="45.3" y="134.5">+3.3V</text>
<text x="56.7" y="134.5">+3.3V</text>
<text x="66.9" y="134.5">+3.3V</text>
<text x="189.7" y="136.8">GND</text>
<text x="198.6" y="136.8">GND</text>
<text x="208.8" y="136.8">GND</text>
<text x="238.4" y="136.7" transform="rotate(-90 238.4 136.7)">VSS</text>
<text x="240.9" y="136.7" transform="rotate(-90 240.9 136.7)">VSSA</text>
<text x="249.6" y="132.9">PB15</text>
<text x="40.6" y="143.1">R6</text>
<text x="50.8" y="143.1">R7</text>
<text x="62.2" y="143.1">R8</text>
<text x="72.4" y="143.1">R9</text>
<text x="117.3" y="143.1">~{WP}/IO_{2}</text>
<text x="134.1" y="139">U2</text>
<text x="143.1" y="140.8">+3.3V</text>
<text x="242.3" y="139.8">STM32F405RGT6</text>
<text x="40.6" y="145.6">2k</text>
<text x="50.8" y="145.6">2k</text>
<text x="62.2" y="145.6">2k</text>
<text x="72.4" y="145.6">2k</text>
<text x="117.3" y="145.6">~{HOLD}/~{RESET}/IO_{3}</text>
<text x="117.3" y="148.2">~{CS}</text>
<text x="125.3" y="144" transform="rotate(-90 125.3 144)">VCC</text>
<text x="149.9" y="149.5">C15</text>
<text x="235.5" y="149.5">GND</text>
<text x="117.3" y="150.7">CLK</text>
<text x="117.3" y="153.3">DI/IO_{0}</text>
<text x="117.3" y="155.8">DO/IO_{1}</text>
<text x="149.9" y="152">100n</text>
<text x="125.3" y="159.5" transform="rotate(-90 125.3 159.5)">GND</text>
<text x="144" y="160.9">GND</text>
<text x="128" y="162.9">W25Q128JVSIQ</text>
<text x="122.4" y="169.8">GND</text>
</g>
<g font-size="1.8" fill="#a90000">
<text x="232.2" y="45.2" transform="rotate(-90 232.2 45.2)">1</text>
<text x="234.7" y="45.8" transform="rotate(-90 234.7 45.8)">19</text>
<text x="237.2" y="45.8" transform="rotate(-90 237.2 45.8)">32</text>
<text x="239.8" y="45.8" transform="rotate(-90 239.8 45.8)">48</text>
<text x="242.3" y="45.8" transform="rotate(-90 242.3 45.8)">64</text>
<text x="244.9" y="45.8" transform="rotate(-90 244.9 45.8)">13</text>
<text x="217.7" y="50.5">7</text>
<text x="255.2" y="50.5">14</text>
<text x="255.2" y="53.1">15</text>
<text x="217.1" y="55.6">60</text>
<text x="255.2" y="55.6">16</text>
<text x="255.2" y="58.2">17</text>
<text x="217.7" y="60.7">5</text>
<text x="217.7" y="63.2">6</text>
<text x="255.2" y="60.7">20</text>
<text x="255.2" y="63.2">21</text>
<text x="255.2" y="65.8">22</text>
<text x="217.1" y="68.3">54</text>
<text x="255.2" y="68.3">23</text>
<text x="255.2" y="70.9">41</text>
<text x="217.7" y="73.4">8</text>
<text x="217.7" y="75.9">9</text>
<text x="255.2" y="73.4">42</text>
<text x="255.2" y="75.9">43</text>
<text x="40.4" y="83.9" transform="rotate(-90 40.4 83.9)">2</text>
<text x="217.1" y="78.5">10</text>
<text x="217.1" y="81">11</text>
<text x="217.1" y="83.6">24</text>
<text x="255.2" y="78.5">44</text>
<text x="255.2" y="81">45</text>
<text x="255.2" y="83.6">46</text>
<text x="36.8" y="87.4">1</text>
<text x="43.1" y="87.4">3</text>
<text x="107.9" y="87.4">1</text>
<text x="107.9" y="89.9">2</text>
<text x="217.1" y="86.1">25</text>
<text x="217.1" y="88.6">37</text>
<text x="255.2" y="86.1">49</text>
<text x="255.2" y="88.6">50</text>
<text x="40.4" y="92.8" transform="rotate(-90 40.4 92.8)">4</text>
<text x="107.9" y="92.5">3</text>
<text x="107.9" y="95">4</text>
<text x="217.1" y="91.2">38</text>
<text x="217.1" y="93.7">39</text>
<text x="255.2" y="93.7">26</text>
<text x="217.1" y="96.3">40</text>
<text x="217.1" y="98.8">51</text>
<text x="217.1" y="101.3">52</text>
<text x="255.2" y="96.3">27</text>
<text x="255.2" y="98.8">28</text>
<text x="255.2" y="101.3">55</text>
<text x="217.1" y="103.9">53</text>
<text x="217.7" y="106.4">2</text>
<text x="255.2" y="103.9">56</text>
<text x="255.2" y="106.4">57</text>
<text x="217.7" y="109">3</text>
<text x="217.7" y="111.5">4</text>
<text x="255.2" y="109">58</text>
<text x="255.2" y="111.5">59</text>
<text x="217.1" y="116.6">31</text>
<text x="217.1" y="119.1">47</text>
<text x="255.2" y="114">61</text>
<text x="255.2" y="116.6">62</text>
<text x="255.2" y="119.1">29</text>
<text x="255.2" y="121.7">30</text>
<text x="255.2" y="124.2">33</text>
<text x="255.2" y="126.7">34</text>
<text x="255.2" y="129.3">35</text>
<text x="255.2" y="131.8">36</text>
<text x="114.9" y="142">3</text>
<text x="124.2" y="139.1" transform="rotate(-90 124.2 139.1)">8</text>
<text x="237.2" y="139.7" transform="rotate(-90 237.2 139.7)">18</text>
<text x="239.8" y="139.7" transform="rotate(-90 239.8 139.7)">12</text>
<text x="114.9" y="144.5">7</text>
<text x="114.9" y="147.1">1</text>
<text x="114.9" y="149.6">6</text>
<text x="114.9" y="152.1">5</text>
<text x="114.9" y="154.7">2</text>
<text x="124.2" y="162" transform="rotate(-90 124.2 162)">4</text>
</g>
<g font-size="1.8" fill="#0000c2">
<text x="42.1" y="57.8">10uF</text>
<text x="48" y="57.8">bulk</text>
<text x="53.1" y="57.8">+</text>
<text x="55.9" y="57.8">100nF</text>
<text x="62.9" y="57.8">x</text>
<text x="65.1" y="57.8">VDD pin</text>
<text x="74" y="57.8">decoupling</text>
<text x="85.5" y="57.8">capacitors</text>
<text x="110.9" y="58.3">Analog</text>
<text x="118.4" y="58.3">filtering</text>
<text x="127.1" y="58.3">and</text>
<text x="131.7" y="58.3">decoupling</text>
<text x="21.2" y="110.1">CL1</text>
<text x="25.9" y="110.1">=</text>
<text x="28.6" y="110.1">CL2</text>
<text x="33.3" y="110.1">=</text>
<text x="36.1" y="110.1">2</text>
<text x="38.4" y="110.1">x</text>
<text x="40.6" y="110.1">(10pF</text>
<text x="50" y="110.1">5pF)</text>
<text x="55.5" y="110.1">=</text>
<text x="58.3" y="110.1">10pF</text>
<text x="80" y="110.1">Header</text>
<text x="87.7" y="110.1">for</text>
<text x="91.6" y="110.1">flashing</text>
<text x="100.3" y="110.1">and</text>
<text x="105" y="110.1">debugging</text>
<text x="37.8" y="170.3">2k</text>
<text x="38.3" y="173.1">GPS has</text>
<text x="41.2" y="170.3">resistors</text>
<text x="47.7" y="173.1">internal</text>
<text x="50.6" y="170.3">for</text>
<text x="54.4" y="170.3">Fast</text>
<text x="56.2" y="173.1">pull-up</text>
<text x="59.6" y="170.3">Mode</text>
<text x="64.9" y="173.1">resistors</text>
<text x="65.6" y="170.3">(400kHz)</text>
<text x="99.6" y="173.8">128Mb</text>
<text x="107" y="173.8">(16MB)</text>
<text x="115" y="173.8">of</text>
<text x="118" y="173.8">flash</text>
<text x="123.9" y="173.8">memory</text>
<text x="132.4" y="173.8">to</text>
<text x="135.5" y="173.8">store</text>
<text x="141.4" y="173.8">flight</text>
<text x="147.6" y="173.8">data</text>
</g>
<g font-size="1.1" fill="#0f0f0f">
<text x="97.8" y="90">SW_DIO_HEADER</text>
<text x="97.8" y="92.5">SW_CLK_HEADER</text>
<text x="191.8" y="106.5">USER_LED</text>
<text x="200.7" y="116.6">VCAP_1</text>
<text x="210.8" y="119.2">VCAP_2</text>
<text x="184.5" y="120.4">USER_LED_K</text>
</g>
</svg>
